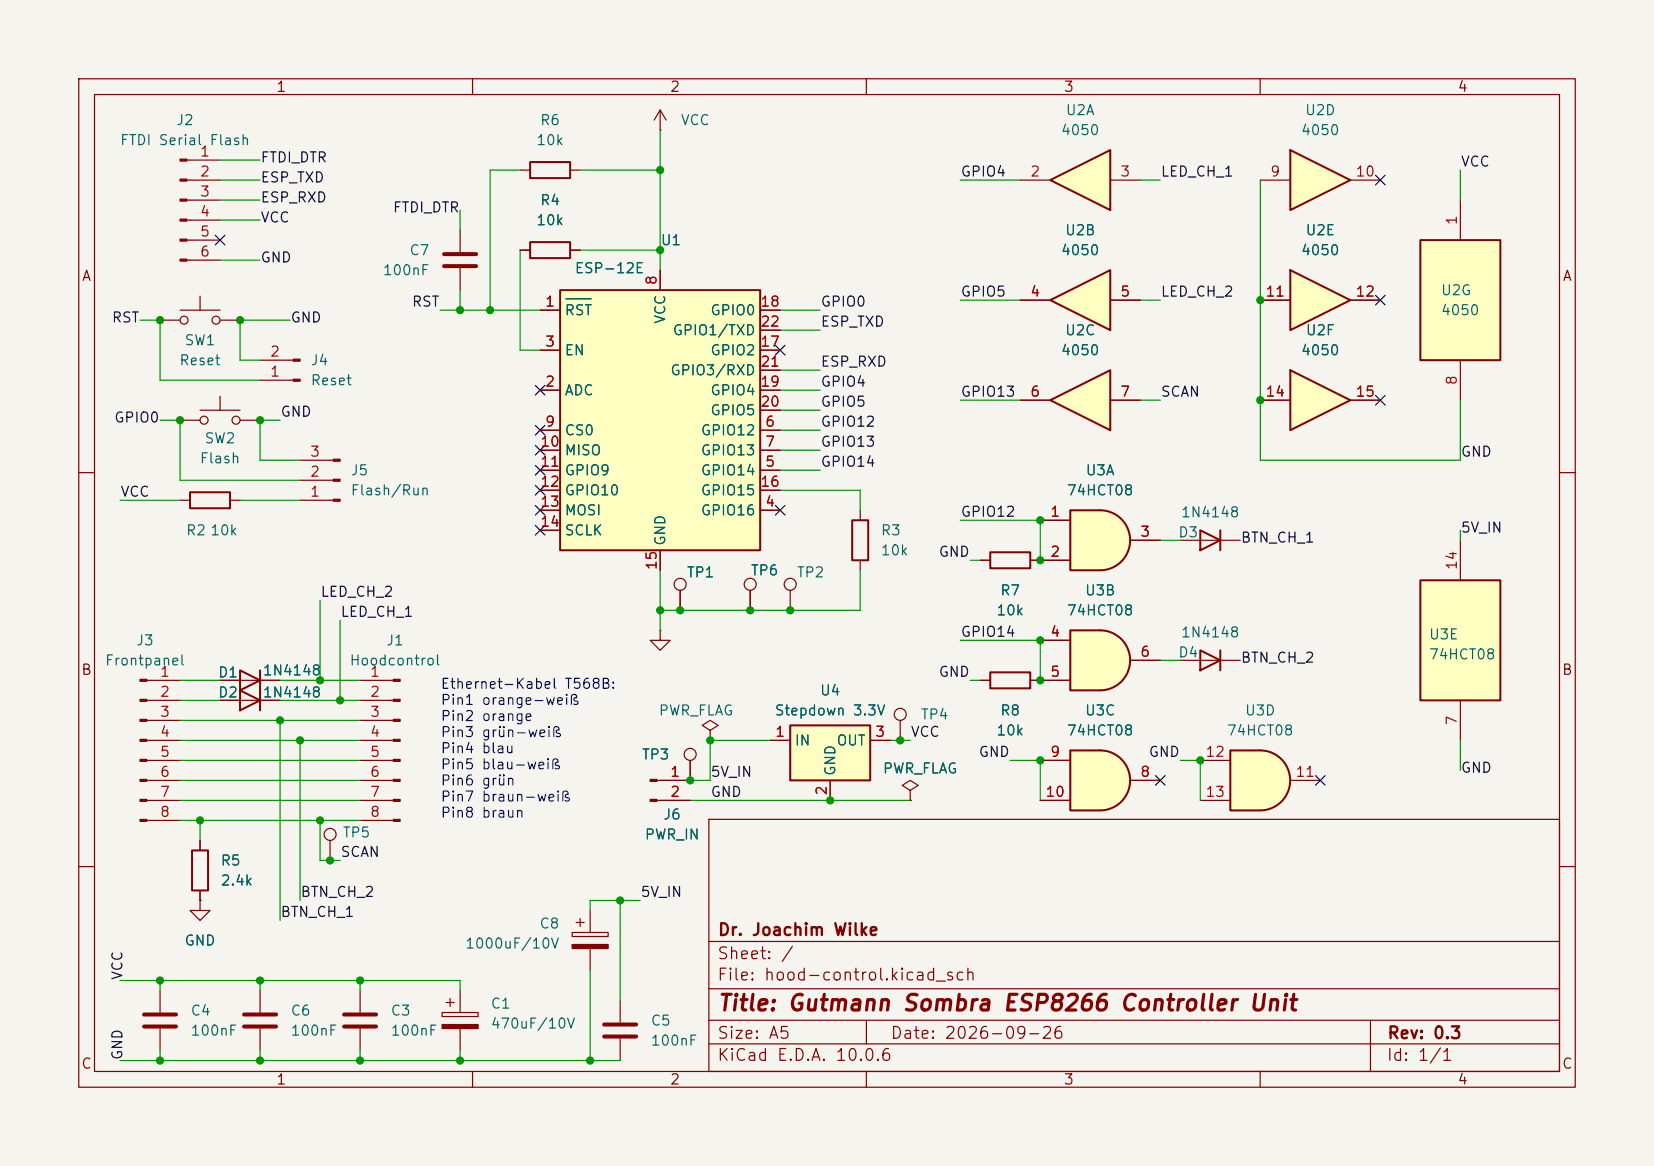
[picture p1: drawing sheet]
<svg xmlns="http://www.w3.org/2000/svg" width="210mm" height="148mm" viewBox="0 0 210 148" stroke-linecap="round" stroke-linejoin="round" font-family="sans-serif">
<path d="M0 0h210v148h-210z" fill="#f5f4ef" stroke="#f5f4ef" stroke-width=".13"/>
<g fill="none" stroke="#840000" stroke-width=".15">
<path d="M10 10h190v128h-190zM12 12h186v124h-186zM60 10v2M110 10v2M160 10v2M58.4 29.2v2.8M58.4 34v2.8M10 60h2M198 60h2M10 110h2M90 104h108v32h-108zM90 119.5h108"/>
<path d="M198 110h2M60 136v2M90 132.5h108M90 129.5h108M90 125.5h108M110 136v2M110 129.5v3M160 136v2M174 129.5v6.5"/>
</g>
<path d="M56.4 32.3h4.1M56.4 33.8h4.1" fill="none" stroke="#840000" stroke-width=".51"/>
<path d="M160 95.3a3.8 3.8 0 0 1 3.8 3.8 3.8 3.8 0 0 1-3.8 3.8z" fill="#ffffc2" stroke="#ffffc2" stroke-width=".13"/>
<path d="M156.2 95.3h3.8v7.6h-3.8z" fill="#ffffc2"/>
<path d="M152.4 82.6l2.5 1.2-2.5 1.3zM154.9 82.6v2.5M156.2 95.3h3.8a3.8 3.8 0 0 1 3.8 3.8 3.8 3.8 0 0 1-3.8 3.8h-3.8z" fill="none" stroke="#840000" stroke-width=".25"/>
<path d="M149.9 83.8h7.6M152.4 96.5h3.8M163.8 99.1h3.8M152.4 101.6h3.8" fill="none" stroke="#840000" stroke-width=".15"/>
<path d="M133.3 38.1l7.7-3.8v7.6z" fill="#ffffc2"/>
<path d="M133.3 38.1l7.7-3.8v7.6z" fill="none" stroke="#840000" stroke-width=".25"/>
<path d="M129.5 38.1h3.8M141 38.1h3.8" fill="none" stroke="#840000" stroke-width=".15"/>
<path d="M180.3 73.7h10.2v15.2h-10.2z" fill="#ffffc2"/>
<path d="M180.3 73.7h10.2v15.2h-10.2z" fill="none" stroke="#840000" stroke-width=".25"/>
<path d="M185.4 68.6v5.1M185.4 88.9v5.1" fill="none" stroke="#840000" stroke-width=".15"/>
<path d="M133.3 22.9l7.7-3.8v7.6z" fill="#ffffc2"/>
<path d="M133.3 22.9l7.7-3.8v7.6z" fill="none" stroke="#840000" stroke-width=".25"/>
<path d="M129.5 22.9h3.8M141 22.9h3.8" fill="none" stroke="#840000" stroke-width=".15"/>
<path d="M71.1 36.8h25.4v33.1h-25.4z" fill="#ffffc2"/>
<path d="M71.1 36.8h25.4v33.1h-25.4z" fill="none" stroke="#840000" stroke-width=".25"/>
<g fill="none" stroke="#840000" stroke-width=".15">
<path d="M68.6 39.4h2.5M83.8 34.3v2.5M96.5 39.4h2.6M68.6 49.5h2.5M68.6 44.5h2.5M68.6 59.7h2.5M68.6 54.6h2.5M68.6 57.2h2.5M96.5 49.5h2.6M96.5 44.5h2.6M96.5 59.7h2.6M96.5 54.6h2.6"/>
<path d="M96.5 57.2h2.6M96.5 52.1h2.6M96.5 47h2.6M96.5 41.9h2.6M68.6 64.8h2.5M68.6 62.2h2.5M68.6 67.3h2.5M83.8 69.9v2.5M96.5 64.8h2.6M96.5 62.2h2.6"/>
</g>
<path d="M71.9 37.9h3.1" fill="none" stroke="#006464" stroke-width=".15"/>
<path d="M133.3 50.8l7.7-3.8v7.6z" fill="#ffffc2"/>
<path d="M67.3 20.6h5.1v2h-5.1zM67.3 30.7h5.1v2.1h-5.1zM133.3 50.8l7.7-3.8v7.6zM125.7 70.1h5.1v2h-5.1zM152.4 67.3l2.5 1.3-2.5 1.3zM154.9 67.3v2.6M125.7 85.3h5.1v2.1h-5.1z" fill="none" stroke="#840000" stroke-width=".25"/>
<path d="M66 21.6h1.3M66 31.8h1.3M72.4 21.6h1.3M72.4 31.8h1.3M129.5 50.8h3.8M141 50.8h3.8M124.5 71.1h1.2M130.8 71.1h1.3M149.9 68.6h7.6M124.5 86.4h1.2M130.8 86.4h1.3" fill="none" stroke="#840000" stroke-width=".15"/>
<path d="M139.7 80a3.8 3.8 0 0 1 3.8 3.8 3.8 3.8 0 0 1-3.8 3.8z" fill="#ffffc2" stroke="#ffffc2" stroke-width=".13"/>
<path d="M135.9 80h3.8v7.6h-3.8z" fill="#ffffc2"/>
<path d="M108.2 66h2v5.1h-2zM135.9 80h3.8a3.8 3.8 0 0 1 3.8 3.8 3.8 3.8 0 0 1-3.8 3.8h-3.8z" fill="none" stroke="#840000" stroke-width=".25"/>
<g fill="none" stroke="#840000" stroke-width=".15">
<path d="M86.4 74.9v2.6M109.2 64.8v1.2M109.2 71.1v1.3M132.1 81.3h3.8M132.1 86.4h3.8M143.5 83.8h3.8"/>
<circle cx="86.4" cy="74.2" r=".76"/>
</g>
<path d="M139.7 64.8a3.8 3.8 0 0 1 3.8 3.8 3.8 3.8 0 0 1-3.8 3.8z" fill="#ffffc2" stroke="#ffffc2" stroke-width=".13"/>
<path d="M135.9 64.8h3.8v7.6h-3.8z" fill="#ffffc2"/>
<path d="M135.9 64.8h3.8a3.8 3.8 0 0 1 3.8 3.8 3.8 3.8 0 0 1-3.8 3.8h-3.8z" fill="none" stroke="#840000" stroke-width=".25"/>
<path d="M132.1 66h3.8M132.1 71.1h3.8M143.5 68.6h3.8" fill="none" stroke="#840000" stroke-width=".15"/>
<path d="M163.8 19.1l7.6 3.8-7.6 3.8z" fill="#ffffc2"/>
<path d="M163.8 19.1l7.6 3.8-7.6 3.8z" fill="none" stroke="#840000" stroke-width=".25"/>
<path d="M83.8 16.5h.1M83.8 14l-.7 1.2M83.8 14l.8 1.2M83.8 14v2.5M160 22.9h3.8M171.4 22.9h3.9" fill="none" stroke="#840000" stroke-width=".15"/>
<path d="M163.8 47l7.6 3.8-7.6 3.8z" fill="#ffffc2"/>
<path d="M163.8 47l7.6 3.8-7.6 3.8z" fill="none" stroke="#840000" stroke-width=".25"/>
<path d="M160 50.8h3.8M171.4 50.8h3.9" fill="none" stroke="#840000" stroke-width=".15"/>
<path d="M163.8 34.3l7.6 3.8-7.6 3.8z" fill="#ffffc2"/>
<path d="M163.8 34.3l7.6 3.8-7.6 3.8z" fill="none" stroke="#840000" stroke-width=".25"/>
<path d="M160 38.1h3.8M171.4 38.1h3.9M115.6 100.3l1-.6-1-.6-1 .6 1 .6v1.3M115.6 101.6h.1" fill="none" stroke="#840000" stroke-width=".15"/>
<path d="M180.3 30.5h10.2v15.2h-10.2z" fill="#ffffc2"/>
<path d="M180.3 30.5h10.2v15.2h-10.2z" fill="none" stroke="#840000" stroke-width=".25"/>
<g fill="none" stroke="#840000" stroke-width=".15">
<path d="M185.4 25.4v5.1M185.4 45.7v5.1M87.6 96.5v2.6h-4.2M114.3 91.4v2.6M83.4 101.6h4.2"/>
<circle cx="87.6" cy="95.8" r=".76"/>
<circle cx="114.3" cy="90.7" r=".76"/>
</g>
<g fill="#840000" stroke="#840000" stroke-width=".15">
<path d="M82.5 98.9h.9v.3h-.9z"/>
<path d="M82.5 101.5h.9v.2h-.9z"/>
</g>
<path d="M139.7 95.3a3.8 3.8 0 0 1 3.8 3.8 3.8 3.8 0 0 1-3.8 3.8z" fill="#ffffc2" stroke="#ffffc2" stroke-width=".13"/>
<path d="M135.9 95.3h3.8v7.6h-3.8z" fill="#ffffc2"/>
<path d="M24.1 62.5h5.1v2h-5.1zM30.5 87.6l2.5 1.3-2.5 1.3zM30.5 85.1l2.5 1.3-2.5 1.2zM33 85.1v5.1M135.9 95.3h3.8a3.8 3.8 0 0 1 3.8 3.8 3.8 3.8 0 0 1-3.8 3.8h-3.8z" fill="none" stroke="#840000" stroke-width=".25"/>
<g fill="none" stroke="#840000" stroke-width=".15">
<path d="M22.9 39.4h5M25.4 37.6v1.8M20.3 40.6h2.6M27.9 40.6h2.6M22.9 63.5h1.2M29.2 63.5h1.3M18.6 99.1h4.3M18.6 96.5h4.3M18.6 86.4h4.3M18.6 88.9h4.3M18.6 91.4h4.3M18.6 94h4.3"/>
<path d="M27.9 86.4h7.7M27.9 88.9h7.7M45.7 99.1h4.2M45.7 96.5h4.2M45.7 86.4h4.2M45.7 88.9h4.2M45.7 91.4h4.2M45.7 94h4.2M83.8 80v1.3h1.3l-1.3 1.3-1.3-1.3h1.3M83.8 80h.1M132.1 96.5h3.8M143.5 99.1h3.8"/>
<path d="M18.6 101.6h4.3M18.6 104.1h4.3M41.9 106.7v2.5M45.7 101.6h4.2M45.7 104.1h4.2M72.6 118.4h4.6v.5h-4.6zM73.2 117.1h1M73.7 116.6v1M74.9 115.6v2.8M132.1 101.6h3.8M20.3 125.7v2.8M20.3 130.6v2.8"/>
<path d="M33 125.7v2.8M33 130.6v2.8M45.7 125.7v2.8M45.7 130.6v2.8M56.1 128.5h4.6v.5h-4.6zM56.6 127.3h1.1M57.1 126.7v1.1M58.4 125.7v2.8M58.4 130.6v2.8M74.9 120.4v2.8"/>
<circle cx="23.4" cy="40.6" r=".51"/>
<circle cx="27.4" cy="40.6" r=".51"/>
<circle cx="41.9" cy="105.9" r=".76"/>
</g>
<g fill="#840000" stroke="#840000" stroke-width=".15">
<path d="M17.8 86.2h.8v.3h-.8z"/>
<path d="M17.8 88.8h.8v.2h-.8z"/>
<path d="M17.8 91.3h.8v.3h-.8z"/>
<path d="M17.8 93.9h.8v.2h-.8z"/>
<path d="M17.8 96.4h.8v.2h-.8z"/>
<path d="M17.8 98.9h.8v.3h-.8z"/>
<path d="M17.8 101.5h.8v.2h-.8z"/>
<path d="M17.8 104h.8v.3h-.8z"/>
<path d="M49.9 86.2h.9v.3h-.9z"/>
<path d="M49.9 88.8h.9v.2h-.9z"/>
<path d="M49.9 91.3h.9v.3h-.9z"/>
<path d="M49.9 93.9h.9v.2h-.9z"/>
<path d="M49.9 96.4h.9v.2h-.9z"/>
<path d="M49.9 98.9h.9v.3h-.9z"/>
<path d="M49.9 101.5h.9v.2h-.9z"/>
<path d="M49.9 104h.9v.3h-.9z"/>
<path d="M56.1 130h4.6v.6h-4.6z"/>
<path d="M72.6 119.9h4.6v.5h-4.6z"/>
</g>
<path d="M18.3 128.8h4.1M18.3 130.3h4.1M31 128.8h4.1M31 130.3h4.1M43.7 128.8h4.1M43.7 130.3h4.1" fill="none" stroke="#840000" stroke-width=".51"/>
<path d="M100.3 92.1h10.2v7h-10.2z" fill="#ffffc2"/>
<path d="M100.3 92.1h10.2v7h-10.2zM24.4 108h2v5h-2z" fill="none" stroke="#840000" stroke-width=".25"/>
<g fill="none" stroke="#840000" stroke-width=".15">
<path d="M23.7 20.3h4.2M23.7 22.9h4.2M23.7 25.4h4.2M23.7 27.9h4.2M23.7 30.5h4.2M23.7 33h4.2M66 31.8h1.3M68.6 39.4h2.5M72.4 31.8h1.3M83.8 34.3v2.5M96.5 39.4h2.6M129.5 38.1h3.8"/>
<path d="M141 38.1h3.8M160 38.1h3.8M171.4 38.1h3.9M22.9 53.3h2.5M25.4 52.1h5.1M27.9 50.3v1.8M30.5 53.3h2.5M33 48.3h4.2M33 45.7h4.2M38.1 58.4h4.2M68.6 49.5h2.5M68.6 44.5h2.5"/>
<path d="M68.6 59.7h2.5M68.6 54.6h2.5M68.6 57.2h2.5M96.5 52.1h2.6M96.5 49.5h2.6M96.5 44.5h2.6M96.5 59.7h2.6M96.5 54.6h2.6M96.5 57.2h2.6M96.5 47h2.6M96.5 41.9h2.6M129.5 50.8h3.8"/>
<path d="M141 50.8h3.8M160 50.8h3.8M171.4 50.8h3.9M38.1 63.5h4.2M38.1 61h4.2M68.6 64.8h2.5M68.6 62.2h2.5M68.6 67.3h2.5M83.8 69.9v2.5M86.4 74.9v2.6M95.2 74.9v2.6M96.5 64.8h2.6"/>
<path d="M96.5 62.2h2.6M100.3 74.9v2.6M124.5 71.1h1.2M130.8 71.1h5.1M132.1 66h3.8M143.5 68.6h3.8M27.9 88.9h2.6M27.9 86.4h2.6M33 88.9h2.6M33 86.4h2.6M87.6 96.5v2.6h-3.8M90.2 92.7l1-.6-1-.7-1 .7 1 .6v1.3"/>
<path d="M90.2 94h.1M97.8 94h2.5M105.4 99.1v2.5M110.5 94h2.5M124.5 86.4h1.2M130.8 86.4h5.1M132.1 81.3h3.8M132.1 96.5h3.8M143.5 99.1h3.8M143.5 83.8h3.8M25.4 114.3v1.3h1.3l-1.3 1.2-1.3-1.2h1.3M25.4 114.3h.1"/>
<path d="M25.4 106.7v1.3M25.4 113v1.3M83.8 101.6h3.8M115.6 101.6h.1M132.1 101.6h3.8M78.7 127v2.8M78.7 131.8v2.8"/>
<circle cx="25.9" cy="53.3" r=".51"/>
<circle cx="30" cy="53.3" r=".51"/>
<circle cx="95.2" cy="74.2" r=".76"/>
<circle cx="100.3" cy="74.2" r=".76"/>
</g>
<path d="M76.7 130h4.1M76.7 131.6h4.1" fill="none" stroke="#840000" stroke-width=".51"/>
<g fill="#840000" stroke="#840000" stroke-width=".15">
<path d="M22.9 20.2h.8v.2h-.8z"/>
<path d="M22.9 22.7h.8v.3h-.8z"/>
<path d="M22.9 25.3h.8v.2h-.8z"/>
<path d="M22.9 27.8h.8v.3h-.8z"/>
<path d="M22.9 30.4h.8v.2h-.8z"/>
<path d="M22.9 32.9h.8v.2h-.8z"/>
<path d="M37.2 48.1h.9v.3h-.9z"/>
<path d="M37.2 45.6h.9v.2h-.9z"/>
<path d="M42.3 63.4h.9v.2h-.9z"/>
<path d="M42.3 60.8h.9v.3h-.9z"/>
<path d="M42.3 58.3h.9v.2h-.9z"/>
</g>
<g fill="none" stroke="#009600" stroke-width=".15">
<path d="M83.8 16.5v17.8M27.9 22.9h5.1M27.9 25.4h5.1M27.9 20.3h5.1M27.9 27.9h5.1M27.9 33h5.1M55.9 39.4h12.7M58.4 26.7v2.5M58.4 36.8v2.6M66 21.6h-3.8v17.8M66 31.8v12.7h2.6M73.7 21.6h10.1"/>
<path d="M73.7 31.8h10.1M99.1 39.4h5M121.9 22.9h7.6M121.9 38.1h7.6M144.8 22.9h2.5M144.8 38.1h2.5M160 22.9v35.5h25.4v-7.6M185.4 21.6v3.8M17.8 40.6h2.5v7.7h12.7M20.3 53.3h2.6v7.7h15.2M35.6 53.3h-2.6v5.1h5.1M36.8 40.6h-6.3v5.1h2.5"/>
<path d="M99.1 57.2h5M99.1 59.7h5M99.1 54.6h5M99.1 52.1h5M99.1 47h5M99.1 41.9h5M99.1 49.5h5M121.9 50.8h7.6M144.8 50.8h2.5M15.2 63.5h7.7M30.5 63.5h7.6M40.6 76.2v10.2"/>
<path d="M43.2 78.7v10.2M83.8 72.4v7.6M99.1 62.2h10.1v2.6M109.2 72.4v5.1h-25.4M121.9 66h10.2v5.1M123.2 71.1h1.3M147.3 68.6h2.6M185.4 67.3v1.3M22.9 91.4h22.8M22.9 86.4h5M22.9 96.5h22.8M22.9 88.9h5"/>
<path d="M22.9 94h22.8M22.9 99.1h22.8M35.6 86.4h10.1M35.6 88.9h10.1M35.6 91.4v25.4M38.1 94v20.3M97.8 94h-7.6v5.1h-2.6M113 94h2.6M121.9 81.3h10.2v5.1M123.2 86.4h1.3M128.3 96.5h3.8v5.1M147.3 83.8h2.6"/>
<path d="M149.9 96.5h2.5v5.1M185.4 94v3.8M22.9 104.1h22.8M22.9 101.6h22.8M25.4 104.1v2.6M40.6 104.1v5.1h2.6M78.7 114.3v12.7M81.3 114.3h-6.4v1.3M87.6 101.6h28M15.2 124.5h43.2v1.2M15.2 134.6h63.5M20.3 124.5v1.2"/>
<path d="M20.3 133.4v1.2M33 124.5v1.2M33 133.4v1.2M45.7 124.5v1.2M45.7 133.4v1.2M58.4 133.4v1.2M74.9 123.2v11.4"/>
</g>
<g fill="none" stroke="#000084" stroke-width=".15">
<path d="M27.3 29.9l1.2 1.2M28.5 29.9l-1.2 1.2M174.7 37.5l1.2 1.2M174.7 22.3l1.2 1.2M175.9 37.5l-1.2 1.2M175.9 22.3l-1.2 1.2M68 54l1.2 1.2M68 48.9l1.2 1.2M68 56.5l1.2 1.3M68 59.1l1.2 1.2M69.2 54l-1.2 1.2M69.2 48.9l-1.2 1.2"/>
<path d="M69.2 56.5l-1.2 1.3M69.2 59.1l-1.2 1.2M98.5 43.8l1.2 1.3M99.7 43.8l-1.2 1.3M174.7 50.2l1.2 1.2M175.9 50.2l-1.2 1.2M68 66.7l1.2 1.2M68 61.6l1.2 1.2M68 64.2l1.2 1.2M69.2 66.7l-1.2 1.2M69.2 61.6l-1.2 1.2M69.2 64.2l-1.2 1.2"/>
<path d="M98.5 64.2l1.2 1.2M99.7 64.2l-1.2 1.2M146.7 98.5l1.2 1.2M147.9 98.5l-1.2 1.2M167 98.5l1.2 1.2M168.2 98.5l-1.2 1.2"/>
</g>
<path d="M71.9 37.9h3.1" fill="none" stroke="#006464" stroke-width=".15"/>
<g fill="#009600" stroke="#009600" stroke-width=".13">
<circle cx="58.4" cy="39.4" r=".46"/>
<circle cx="62.2" cy="39.4" r=".46"/>
<circle cx="83.8" cy="31.8" r=".46"/>
<circle cx="83.8" cy="21.6" r=".46"/>
<circle cx="78.7" cy="114.3" r=".46"/>
<circle cx="90.2" cy="94" r=".46"/>
<circle cx="83.8" cy="77.5" r=".46"/>
<circle cx="35.6" cy="91.4" r=".46"/>
<circle cx="58.4" cy="134.6" r=".46"/>
<circle cx="74.9" cy="134.6" r=".46"/>
<circle cx="30.5" cy="40.6" r=".46"/>
<circle cx="20.3" cy="40.6" r=".46"/>
<circle cx="160" cy="50.8" r=".46"/>
<circle cx="160" cy="38.1" r=".46"/>
<circle cx="43.2" cy="88.9" r=".46"/>
<circle cx="33" cy="53.3" r=".46"/>
<circle cx="40.6" cy="86.4" r=".46"/>
<circle cx="22.9" cy="53.3" r=".46"/>
<circle cx="40.6" cy="104.1" r=".46"/>
<circle cx="41.9" cy="109.2" r=".46"/>
<circle cx="45.7" cy="124.5" r=".46"/>
<circle cx="45.7" cy="134.6" r=".46"/>
<circle cx="33" cy="134.6" r=".46"/>
<circle cx="38.1" cy="94" r=".46"/>
<circle cx="20.3" cy="124.5" r=".46"/>
<circle cx="20.3" cy="134.6" r=".46"/>
<circle cx="33" cy="124.5" r=".46"/>
<circle cx="25.4" cy="104.1" r=".46"/>
<circle cx="100.3" cy="77.5" r=".46"/>
<circle cx="87.6" cy="99.1" r=".46"/>
<circle cx="105.4" cy="101.6" r=".46"/>
<circle cx="95.2" cy="77.5" r=".46"/>
<circle cx="86.4" cy="77.5" r=".46"/>
<circle cx="132.1" cy="81.3" r=".46"/>
<circle cx="114.3" cy="94" r=".46"/>
<circle cx="132.1" cy="71.1" r=".46"/>
<circle cx="132.1" cy="66" r=".46"/>
<circle cx="152.4" cy="96.5" r=".46"/>
<circle cx="132.1" cy="86.4" r=".46"/>
<circle cx="132.1" cy="96.5" r=".46"/>
</g>
<text font-size="2" fill="#840000" x="91" y="128.8">Title: Gutmann Sombra ESP8266 Controller Unit</text>
<g font-size="1.5" fill="#840000">
<text x="91.1" y="119.1">Dr. Joachim Wilke</text>
<text x="91" y="124.8">File: hood-control.kicad_sch</text>
<text x="91" y="122.1">Sheet: /</text>
<text x="91" y="135">KiCad E.D.A. 10.0.6</text>
<text x="91" y="132.2">Size: A5</text>
<text x="113" y="132.2">Date: 2026-09-26</text>
<text x="176" y="135">Id: 1/1</text>
<text x="176.1" y="132.2">Rev: 0.3</text>
</g>
<g font-size="1.3" fill="#840000">
<text x="35" y="12">1</text>
<text x="85" y="12">2</text>
<text x="135" y="12">3</text>
<text x="185" y="12">4</text>
<text x="10.3" y="36">A</text>
<text x="198.3" y="36">A</text>
<text x="10.2" y="86">B</text>
<text x="198.2" y="86">B</text>
<text x="10.2" y="136">C</text>
<text x="35" y="138">1</text>
<text x="85" y="138">2</text>
<text x="135" y="138">3</text>
<text x="185" y="138">4</text>
<text x="198.2" y="136">C</text>
</g>
<g font-size="1.3" fill="#006464">
<text x="22.3" y="16.2">J2</text>
<text x="68.5" y="16.2">R6</text>
<text x="86.3" y="16.2">VCC</text>
<text x="134.6" y="17.5">4050</text>
<text x="135.2" y="14.9">U2A</text>
<text x="165.1" y="17.5">4050</text>
<text x="165.6" y="14.9">U2D</text>
<text x="15.1" y="18.7">FTDI Serial Flash</text>
<text x="68" y="18.7">10k</text>
<text x="68" y="28.9">10k</text>
<text x="68.5" y="26.4">R4</text>
<text x="48.5" y="35.3">100nF</text>
<text x="51.9" y="32.7">C7</text>
<text x="72.9" y="35">ESP-12E</text>
<text x="83.8" y="31.4">U1</text>
<text x="134.6" y="32.7">4050</text>
<text x="135.1" y="30.2">U2B</text>
<text x="165.1" y="32.7">4050</text>
<text x="165.7" y="30.2">U2E</text>
<text x="71.6" y="40.3">RST</text>
<text x="84.8" y="41.2" transform="rotate(-90 84.8 41.2)">VCC</text>
<text x="90.1" y="40.3">GPIO0</text>
<text x="182.9" y="37.8">U2G</text>
<text x="182.9" y="40.3">4050</text>
<text x="22.7" y="46.7">Reset</text>
<text x="23.3" y="44.1">SW1</text>
<text x="39.4" y="46.7">J4</text>
<text x="71.6" y="45.4">EN</text>
<text x="85" y="48">GPIO3/RXD</text>
<text x="85.3" y="42.9">GPIO1/TXD</text>
<text x="90.1" y="45.4">GPIO2</text>
<text x="134.6" y="45.4">4050</text>
<text x="135.1" y="42.9">U2C</text>
<text x="165.1" y="45.4">4050</text>
<text x="165.7" y="42.9">U2F</text>
<text x="39.4" y="49.2">Reset</text>
<text x="71.6" y="50.5">ADC</text>
<text x="90.1" y="50.5">GPIO4</text>
<text x="90.1" y="53">GPIO5</text>
<text x="25.3" y="59.1">Flash</text>
<text x="25.9" y="56.6">SW2</text>
<text x="71.6" y="55.6">CS0</text>
<text x="71.6" y="58.1">MISO</text>
<text x="88.9" y="55.6">GPIO12</text>
<text x="88.9" y="58.1">GPIO13</text>
<text x="44.4" y="60.7">J5</text>
<text x="44.4" y="63.2">Flash/Run</text>
<text x="71.6" y="60.7">GPIO9</text>
<text x="71.6" y="63.2">GPIO10</text>
<text x="71.6" y="65.7">MOSI</text>
<text x="88.9" y="65.7">GPIO16</text>
<text x="88.9" y="60.7">GPIO14</text>
<text x="88.9" y="63.2">GPIO15</text>
<text x="135.4" y="63.2">74HCT08</text>
<text x="137.8" y="60.7">U3A</text>
<text x="149.9" y="66">1N4148</text>
<text x="23.5" y="68.3">R2</text>
<text x="26.6" y="68.3">10k</text>
<text x="71.6" y="68.3">SCLK</text>
<text x="84.8" y="69.4" transform="rotate(-90 84.8 69.4)">GND</text>
<text x="111.7" y="68.3">R3</text>
<text x="111.7" y="70.8">10k</text>
<text x="149.5" y="68.5">D3</text>
<text x="87.1" y="73.6">TP1</text>
<text x="95.2" y="73.4">TP6</text>
<text x="101.1" y="73.6">TP2</text>
<text x="126.9" y="75.9">R7</text>
<text x="137.7" y="75.9">U3B</text>
<text x="17.2" y="82.2">J3</text>
<text x="48.9" y="82.2">J1</text>
<text x="126.4" y="78.4">10k</text>
<text x="135.4" y="78.4">74HCT08</text>
<text x="149.5" y="83.8">D4</text>
<text x="149.9" y="81.2">1N4148</text>
<text x="181.3" y="81.5">U3E</text>
<text x="13.2" y="84.8">Frontpanel</text>
<text x="27.6" y="88.8">D2</text>
<text x="27.6" y="86.3">D1</text>
<text x="33.3" y="88.8">1N4148</text>
<text x="33.3" y="86.1">1N4148</text>
<text x="44.3" y="84.8">Hoodcontrol</text>
<text x="104" y="88.6">U4</text>
<text x="181.3" y="84">74HCT08</text>
<text x="83.5" y="91.1">PWR_FLAG</text>
<text x="98.3" y="91.1">Stepdown 3.3V</text>
<text x="100.8" y="94.9">IN</text>
<text x="106.1" y="94.9">OUT</text>
<text x="116.8" y="91.6">TP4</text>
<text x="126.4" y="93.7">10k</text>
<text x="126.9" y="91.1">R8</text>
<text x="135.4" y="93.7">74HCT08</text>
<text x="137.7" y="91.1">U3C</text>
<text x="155.7" y="93.7">74HCT08</text>
<text x="158" y="91.1">U3D</text>
<text x="81.4" y="96.7">TP3</text>
<text x="106.4" y="98.6" transform="rotate(-90 106.4 98.6)">GND</text>
<text x="112" y="98.5">PWR_FLAG</text>
<text x="43.4" y="106.6">TP5</text>
<text x="81.8" y="106.9">PWR_IN</text>
<text x="84.1" y="104.3">J6</text>
<text x="27.9" y="110.2">R5</text>
<text x="27.9" y="112.7">2.4k</text>
<text x="68.4" y="118.2">C8</text>
<text x="23.3" y="120.3">GND</text>
<text x="59" y="120.7">1000uF/10V</text>
<text x="24.1" y="129.2">C4</text>
<text x="24.1" y="131.8">100nF</text>
<text x="36.8" y="129.2">C6</text>
<text x="36.8" y="131.8">100nF</text>
<text x="49.5" y="129.2">C3</text>
<text x="49.5" y="131.8">100nF</text>
<text x="62.2" y="128.3">C1</text>
<text x="62.2" y="130.9">470uF/10V</text>
<text x="82.5" y="130.5">C5</text>
<text x="82.5" y="133">100nF</text>
</g>
<g font-size="1.3" fill="#a90000">
<text x="25.3" y="20.2">1</text>
<text x="25.3" y="22.7">2</text>
<text x="130.7" y="22.7">2</text>
<text x="142.1" y="22.7">3</text>
<text x="161.2" y="22.7">9</text>
<text x="172" y="22.7">10</text>
<text x="25.3" y="25.3">3</text>
<text x="25.3" y="27.8">4</text>
<text x="185.3" y="28.7" transform="rotate(-90 185.3 28.7)">1</text>
<text x="25.3" y="30.3">5</text>
<text x="25.3" y="32.9">6</text>
<text x="69.1" y="39.2">1</text>
<text x="83.7" y="36.3" transform="rotate(-90 83.7 36.3)">8</text>
<text x="96.5" y="39.2">18</text>
<text x="96.5" y="41.8">22</text>
<text x="130.7" y="38">4</text>
<text x="142.1" y="38">5</text>
<text x="160.6" y="38">11</text>
<text x="172" y="38">12</text>
<text x="34.2" y="45.6">2</text>
<text x="69.1" y="44.3">3</text>
<text x="96.5" y="44.3">17</text>
<text x="96.5" y="46.9">21</text>
<text x="34.2" y="48.1">1</text>
<text x="69.1" y="49.4">2</text>
<text x="96.5" y="49.4">19</text>
<text x="96.5" y="51.9">20</text>
<text x="130.7" y="50.7">6</text>
<text x="142.1" y="50.7">7</text>
<text x="160.6" y="50.7">14</text>
<text x="172" y="50.7">15</text>
<text x="185.3" y="49" transform="rotate(-90 185.3 49)">8</text>
<text x="39.3" y="58.3">3</text>
<text x="68.5" y="57">10</text>
<text x="68.5" y="59.6">11</text>
<text x="69.1" y="54.5">9</text>
<text x="97.1" y="59.6">5</text>
<text x="97.1" y="54.5">6</text>
<text x="97.1" y="57">7</text>
<text x="39.3" y="63.4">1</text>
<text x="39.3" y="60.8">2</text>
<text x="68.5" y="62.1">12</text>
<text x="68.5" y="64.6">13</text>
<text x="96.5" y="62.1">16</text>
<text x="97.1" y="64.6">4</text>
<text x="133.3" y="65.9">1</text>
<text x="68.5" y="67.2">14</text>
<text x="133.3" y="71">2</text>
<text x="144.7" y="68.4">3</text>
<text x="83.7" y="72.5" transform="rotate(-90 83.7 72.5)">15</text>
<text x="185.3" y="72.5" transform="rotate(-90 185.3 72.5)">14</text>
<text x="133.3" y="81.1">4</text>
<text x="144.7" y="83.7">6</text>
<text x="20.2" y="86.2">1</text>
<text x="20.2" y="88.8">2</text>
<text x="46.9" y="86.2">1</text>
<text x="46.9" y="88.8">2</text>
<text x="133.3" y="86.2">5</text>
<text x="20.2" y="91.3">3</text>
<text x="20.2" y="93.8">4</text>
<text x="46.9" y="91.3">3</text>
<text x="46.9" y="93.8">4</text>
<text x="98.3" y="93.8">1</text>
<text x="111" y="93.8">3</text>
<text x="185.3" y="92.2" transform="rotate(-90 185.3 92.2)">7</text>
<text x="20.2" y="96.4">5</text>
<text x="20.2" y="98.9">6</text>
<text x="20.2" y="101.5">7</text>
<text x="46.9" y="96.4">5</text>
<text x="46.9" y="98.9">6</text>
<text x="46.9" y="101.5">7</text>
<text x="85" y="98.9">1</text>
<text x="85" y="101.5">2</text>
<text x="105.3" y="101.1" transform="rotate(-90 105.3 101.1)">2</text>
<text x="132.6" y="101.5">10</text>
<text x="133.3" y="96.4">9</text>
<text x="144.7" y="98.9">8</text>
<text x="153" y="96.4">12</text>
<text x="153" y="101.5">13</text>
<text x="164.4" y="98.9">11</text>
<text x="20.2" y="104">8</text>
<text x="46.9" y="104">8</text>
</g>
<g font-size="1.3" fill="#0f0f0f">
<text x="33" y="20.9">FTDI_DTR</text>
<text x="33" y="23.5">ESP_TXD</text>
<text x="121.9" y="22.7">GPIO4</text>
<text x="147.3" y="22.7">LED_CH_1</text>
<text x="185.4" y="21.5">VCC</text>
<text x="33" y="26">ESP_RXD</text>
<text x="33" y="28.6">VCC</text>
<text x="49.8" y="27.3">FTDI_DTR</text>
<text x="33" y="33.6">GND</text>
<text x="14.1" y="41.3">RST</text>
<text x="36.8" y="41.3">GND</text>
<text x="52.2" y="39.2">RST</text>
<text x="104.1" y="39.2">GPIO0</text>
<text x="104.1" y="41.8">ESP_TXD</text>
<text x="121.9" y="38">GPIO5</text>
<text x="147.3" y="38">LED_CH_2</text>
<text x="104.1" y="46.9">ESP_RXD</text>
<text x="14.4" y="54">GPIO0</text>
<text x="35.5" y="53.2">GND</text>
<text x="104.1" y="51.9">GPIO5</text>
<text x="104.1" y="49.4">GPIO4</text>
<text x="121.9" y="50.7">GPIO13</text>
<text x="147.3" y="50.7">SCAN</text>
<text x="104.1" y="54.5">GPIO12</text>
<text x="104.1" y="59.6">GPIO14</text>
<text x="104.1" y="57">GPIO13</text>
<text x="185.4" y="58.3">GND</text>
<text x="15.2" y="63.4">VCC</text>
<text x="121.9" y="65.9">GPIO12</text>
<text x="119.1" y="71">GND</text>
<text x="157.5" y="69.2">BTN_CH_1</text>
<text x="185.4" y="67.9">5V_IN</text>
<text x="40.6" y="76.1">LED_CH_2</text>
<text x="43.2" y="78.6">LED_CH_1</text>
<text x="121.9" y="81.2">GPIO14</text>
<text x="119.1" y="86.2">GND</text>
<text x="157.5" y="84.4">BTN_CH_2</text>
<text x="115.5" y="93.9">VCC</text>
<text x="90.1" y="101.5">GND</text>
<text x="90.1" y="98.9">5V_IN</text>
<text x="124.2" y="96.4">GND</text>
<text x="145.8" y="96.4">GND</text>
<text x="185.4" y="98.4">GND</text>
<text x="43.2" y="109.1">SCAN</text>
<text x="35.5" y="116.7">BTN_CH_1</text>
<text x="38.1" y="114.2">BTN_CH_2</text>
<text x="81.3" y="114.2">5V_IN</text>
<text x="15.9" y="124.5" transform="rotate(-90 15.9 124.5)">VCC</text>
<text x="15.9" y="134.6" transform="rotate(-90 15.9 134.6)">GND</text>
</g>
<g font-size="1.3" fill="#0000c2">
<text x="55.9" y="87.8">Ethernet-Kabel T568B:</text>
<text x="55.9" y="89.8">Pin1 orange-weiß</text>
<text x="55.9" y="91.8">Pin2 orange</text>
<text x="55.9" y="93.9">Pin3 grün-weiß</text>
<text x="55.9" y="95.9">Pin4 blau</text>
<text x="55.9" y="98">Pin5 blau-weiß</text>
<text x="55.9" y="100">Pin6 grün</text>
<text x="55.9" y="102.1">Pin7 braun-weiß</text>
<text x="55.9" y="104.1">Pin8 braun</text>
</g>
</svg>
